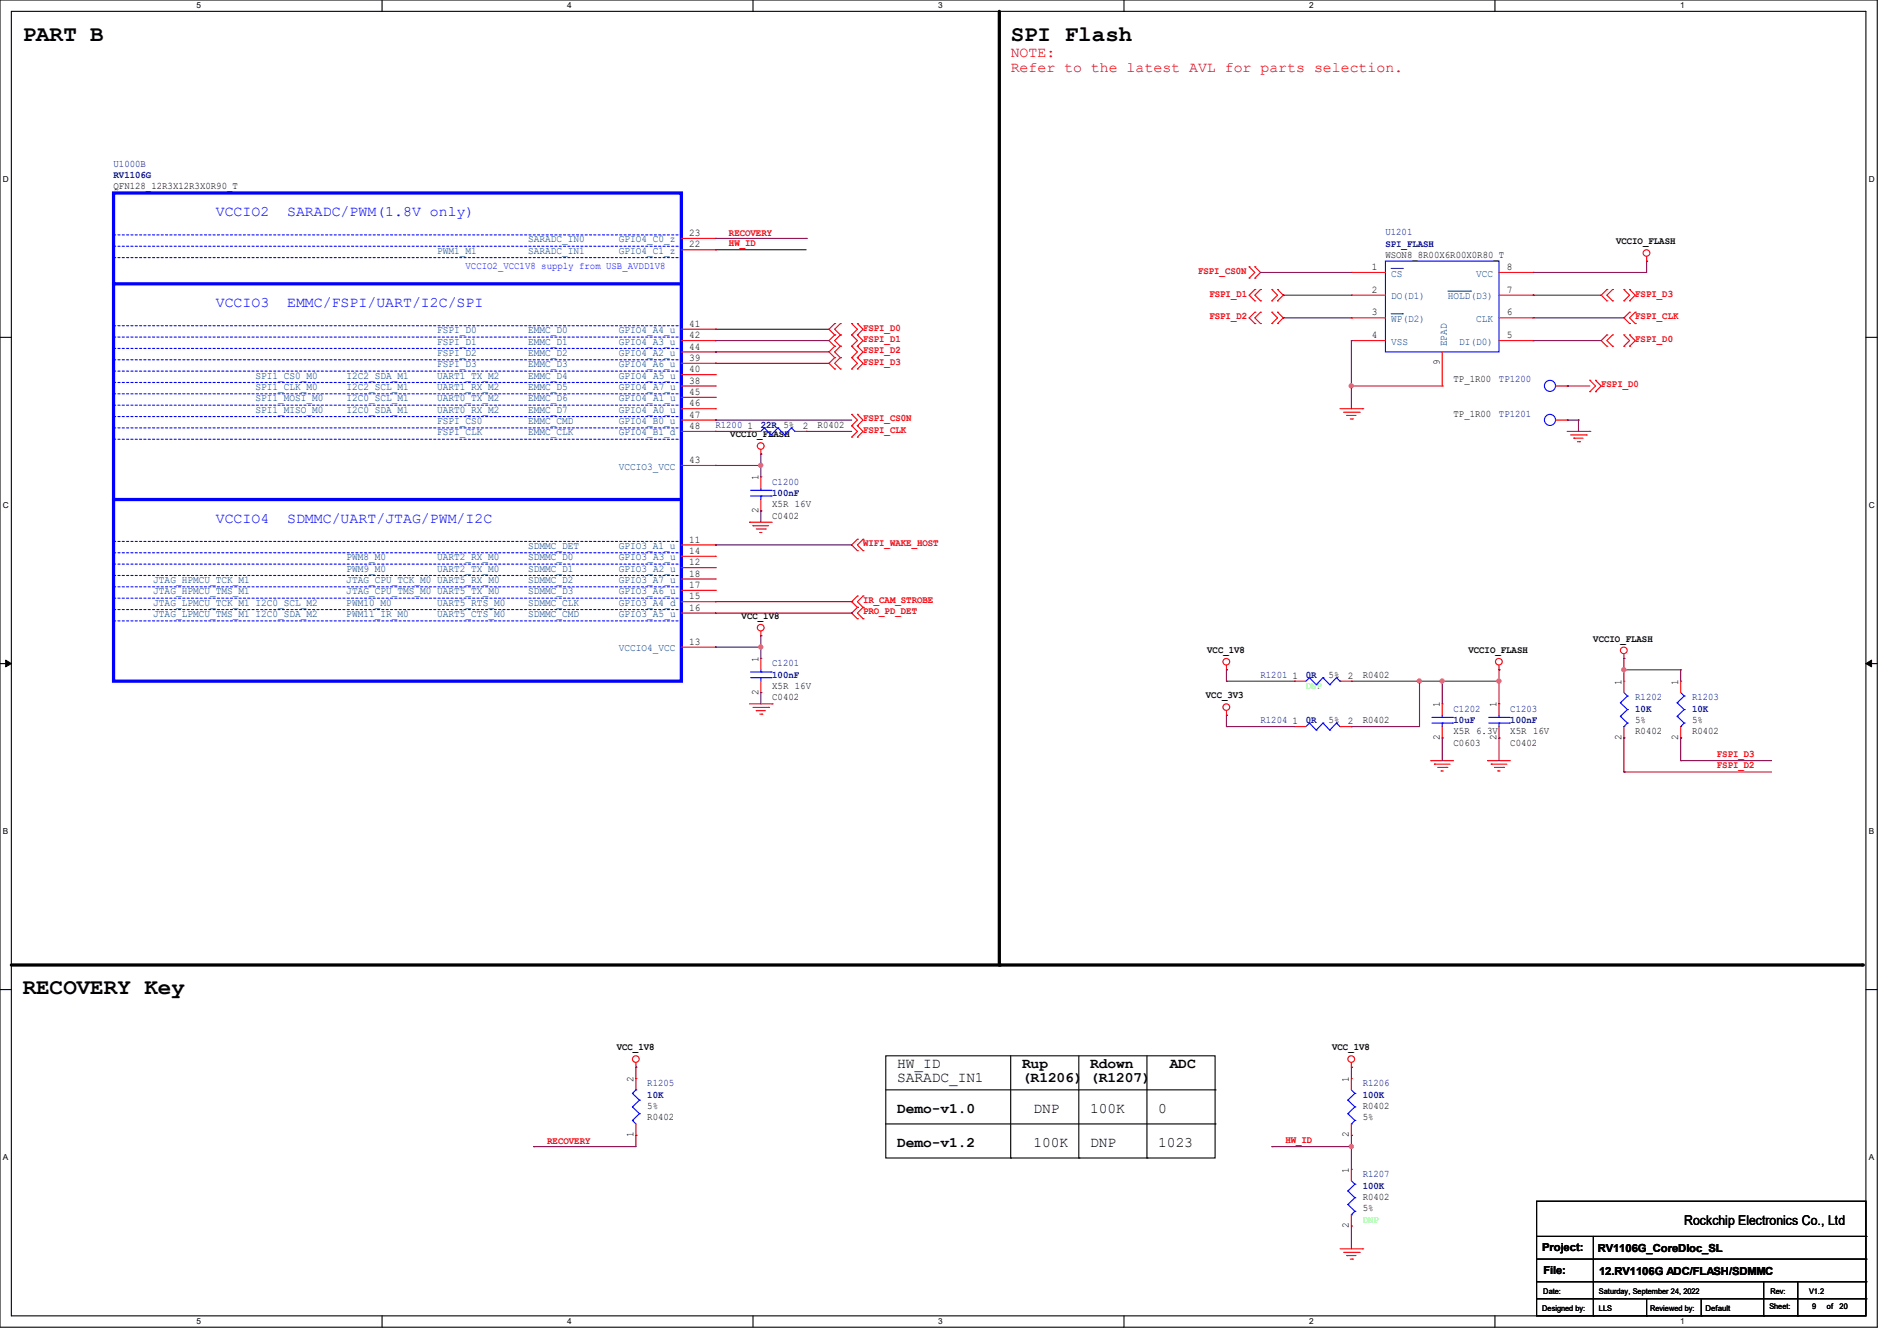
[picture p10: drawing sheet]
<svg xmlns="http://www.w3.org/2000/svg" width="297mm" height="210mm" viewBox="0 0 297 210" stroke-linecap="round" stroke-linejoin="round" font-family="sans-serif">
<path d="M0 0h293.9v207.9h-293.9zM1.8 1.8h290.3v204.3h-290.3z" fill="none" stroke="#000" stroke-width=".17"/>
<g fill="#fff">
<path d="M30.8 .2h.7v1.4h-.7z"/>
<path d="M30.8 206.2h.7v1.4h-.7z"/>
</g>
<path d="M59.8 0v1.8M59.8 206.1v1.8" fill="none" stroke="#000" stroke-width=".17"/>
<g fill="#fff">
<path d="M88.8 .2h.7v1.4h-.7z"/>
<path d="M88.8 206.2h.7v1.4h-.7z"/>
</g>
<path d="M117.9 0v1.8M117.9 206.1v1.8" fill="none" stroke="#000" stroke-width=".17"/>
<g fill="#fff">
<path d="M146.9 .2h.7v1.4h-.7z"/>
<path d="M146.9 206.2h.7v1.4h-.7z"/>
</g>
<path d="M176 0v1.8M176 206.1v1.8" fill="none" stroke="#000" stroke-width=".17"/>
<g fill="#fff">
<path d="M205 .2h.7v1.4h-.7z"/>
<path d="M205 206.2h.7v1.4h-.7z"/>
</g>
<path d="M234.1 0v1.8M234.1 206.1v1.8" fill="none" stroke="#000" stroke-width=".17"/>
<g fill="#fff">
<path d="M263.1 .2h.6v1.4h-.6z"/>
<path d="M263.1 206.2h.6v1.4h-.6z"/>
<path d="M.5 27.3h.9v1.4h-.9z"/>
<path d="M292.6 27.3h.9v1.4h-.9z"/>
<path d="M.5 78.4h.9v1.4h-.9z"/>
<path d="M292.6 78.4h.9v1.4h-.9z"/>
</g>
<path d="M0 52.8h1.8M292.1 52.8h1.8" fill="none" stroke="#000" stroke-width=".17"/>
<g fill="#fff">
<path d="M.5 129.5h.8v1.4h-.8z"/>
<path d="M292.6 129.5h.8v1.4h-.8z"/>
</g>
<path d="M0 103.9h1.8M292.1 103.9h1.8" fill="none" stroke="#000" stroke-width=".17"/>
<path d="M.9 103.4l.9 .5-.9 .5zM292.1 103.9l.9-.5v1z" fill="#000" stroke="#000" stroke-width=".16"/>
<g fill="#fff">
<path d="M.5 180.5h.8v1.4h-.8z"/>
<path d="M292.6 180.5h.8v1.4h-.8z"/>
</g>
<g fill="none" stroke="#000" stroke-width=".17">
<path d="M0 155h1.8M292.1 155h1.8M138.7 165.4h51.5v16h-51.5zM138.7 170.7h51.5M138.7 176h51.5M158.2 165.4v16M168.9 165.4v16M179.6 165.4v16M190.2 170.7h.1M190.2 176h.1M158.2 181.4h.1M168.9 181.4h.1"/>
<path d="M179.6 181.4h.1M240.6 188.1h51.5v18h-51.5zM240.6 193.6h51.5M240.6 197.2h51.5M249.5 193.6v12.5M292.1 193.6h.1M292.1 197.2h.1M240.6 200.7h51.5M240.6 203.4h51.5M249.5 206.1h.1M257.8 206.1h.1M257.8 203.4v2.7"/>
<path d="M266.4 206.1h.1M266.4 203.4v2.7M276.1 206.1h.1M276.1 200.7v5.4M281.5 206.1h.1M281.5 200.7v5.4M292.1 200.7h.1M292.1 203.4h.1"/>
</g>
<path d="M156.5 1.8v149.3M1.8 151.1h289.8" fill="none" stroke="#000" stroke-width=".51"/>
<g fill="#000">
<circle cx="156.5" cy="151.1" r=".25"/>
<circle cx="291.6" cy="151.1" r=".25"/>
</g>
<g fill="none" stroke="#f00" stroke-width=".17">
<path d="M130.7 50.7h.1M130.7 52.5h.1M130.7 54.2h.1M130.7 56h.1M130.7 57.8h.1M130.7 50.7l-.9 .9 .9 .9M130.7 56l-.9 .9 .9 .9M130.7 52.5l-.9 .8 .9 .9M130.7 54.2l-.9 .9 .9 .9M131.6 52.5h.1M131.6 50.7h.1M131.6 54.2h.1"/>
<path d="M131.6 56h.1M131.6 57.8h.1M131.6 50.7l-.9 .9 .9 .9M131.6 54.2l-.9 .9 .9 .9M131.6 52.5l-.9 .8 .9 .9M131.6 56l-.9 .9 .9 .9M133.3 52.5h.1M133.3 50.7h.1M133.3 54.2h.1M133.3 56h.1M133.3 57.8h.1M133.3 54.2l.9 .9-.9 .9"/>
<path d="M133.3 50.7l.9 .9-.9 .9M133.3 52.5l.9 .8-.9 .9M133.3 56l.9 .9-.9 .9M134.2 52.5h.1M134.2 50.7h.1M134.2 54.2h.1M134.2 56h.1M134.2 57.8h.1M134.2 50.7l.9 .9-.9 .9M134.2 52.5l.9 .8-.9 .9M134.2 54.2l.9 .9-.9 .9M134.2 56l.9 .9-.9 .9"/>
<path d="M195.6 41.8h.1M195.6 43.6h.1M195.6 41.8l.9 .9-.9 .9M196.5 45.3h.1M196.5 47.1h.1M196.5 48.9h.1M196.5 50.7h.1M196.5 43.6h.1M196.5 41.8h.1M196.5 41.8l.9 .9-.9 .9M196.5 45.3l-.9 .9 .9 .9M196.5 48.9l-.9 .9 .9 .9"/>
<path d="M197.4 45.3h.1M197.4 47.1h.1M197.4 48.9h.1M197.4 50.7h.1M197.4 48.9l-.9 .9 .9 .9M197.4 45.3l-.9 .9 .9 .9M199.1 45.3h.1M199.1 47.1h.1M199.1 48.9h.1M199.1 50.7h.1M199.1 45.3l.9 .9-.9 .9M199.1 48.9l.9 .9-.9 .9"/>
<path d="M200 47.1h.1M200 45.3h.1M200 50.7h.1M200 48.9h.1M200 45.3l.9 .9-.9 .9M200 48.9l.9 .9-.9 .9M248.9 59.6h.1M248.9 59.6l.9 .9-.9 .8M249.8 59.6h.1M249.8 59.6l.9 .9-.9 .8M251.6 45.3h.1M251.6 47.1h.1"/>
<path d="M251.6 52.5h.1M251.6 54.2h.1M251.6 45.3l-.9 .9 .9 .9M251.6 52.5l-.9 .8 .9 .9M252.5 47.1h.1M252.5 45.3h.1M252.5 54.2h.1M252.5 52.5h.1M252.5 45.3l-.9 .9 .9 .9M252.5 52.5l-.9 .8 .9 .9M254.3 47.1h.1M254.3 45.3h.1"/>
<path d="M254.3 54.2h.1M254.3 52.5h.1M254.3 45.3l.8 .9-.8 .9M254.3 52.5l.8 .8-.8 .9M255.1 47.1h.1M255.1 45.3h.1M255.1 54.2h.1M255.1 52.5h.1M255.1 48.9h.1M255.1 50.7h.1M255.1 48.9l-.8 .9 .8 .9M255.1 45.3l.9 .9-.9 .9"/>
<path d="M255.1 52.5l.9 .8-.9 .9M256 50.7h.1M256 48.9h.1M256 48.9l-.9 .9 .9 .9M257.8 40.9h.1M257.8 40.2v.7M119.1 71.1h.1M119.1 74.7h.1M119.1 70.4v.7M119.1 74.7v1.8M119.1 78.2v1.8M133.3 66.7h.1"/>
<path d="M133.3 64.9h.1M133.3 68.5h.1M133.3 64.9l.9 .9-.9 .9M133.3 66.7l.9 .9-.9 .9M134.2 66.7h.1M134.2 64.9h.1M134.2 68.5h.1M134.2 64.9l.9 .9-.9 .9M134.2 66.7l.9 .9-.9 .9M209.8 64h3.6M210.4 64.6h2.4M210.9 65.1h.1"/>
<path d="M210.9 65.1h1.4M211.4 65.6h.4M211.8 65.6h.1M212.8 64.6h.1M213.4 64h.1M245.4 67.6h3.5M245.9 68.1h2.5M246.4 68.6h.1M246.4 68.6h1.5M247 69.2h.3M247.3 69.2h.1M248.4 68.1h.1"/>
<path d="M248.9 67.6h.1M248.9 61.3h.1M249.8 61.3h.1M117.3 81.8h.1M117.3 81.8h3.6M117.9 82.3h.1M117.9 82.3h2.5M118.4 82.8h1.4M119 83.4h.1M119 83.4h.3M119.1 99.6h.1M119.1 80h.1"/>
<path d="M119.1 98.8v.8M119.8 82.8h.1M134.2 84.5h.1M134.2 86.2h.1M134.2 93.3h.1M134.2 95.1h.1M134.2 96.9h.1M134.2 84.5l-.9 .8 .9 .9M134.2 93.3l-.9 .9 .9 .9M134.2 95.1l-.9 .9 .9 .9M135.1 86.2h.1M135.1 84.5h.1"/>
<path d="M135.1 95.1h.1M135.1 93.3h.1M135.1 96.9h.1M135.1 84.5l-.9 .8 .9 .9M135.1 93.3l-.9 .9 .9 .9M135.1 95.1l-.9 .9 .9 .9M117.3 110.2h3.6M117.9 110.8h2.5M118.4 111.3h.1M118.4 111.3h1.4M119 111.8h.3M119.1 103.1h.1"/>
<path d="M119.1 108.5h.1M119.1 103.1v1.8M119.1 106.7v1.8M119.3 111.8h.1M120.4 110.8h.1M120.9 110.2h.1M192 104.9h.1M192 112h.1M192 104.2v.7M192 111.3v.7M224 119.1h.1M224 119.1h3.6"/>
<path d="M224.6 119.7h.1M224.6 119.7h2.4M225.8 110.2h.1M225.8 115.6h.1M225.8 110.2v1.8M225.8 113.8v1.8M232.9 119.1h.1M232.9 119.1h3.6M233.5 119.7h.1M233.5 119.7h2.4M234.7 104.9h.1M234.7 110.2h.1"/>
<path d="M234.7 115.6h.1M234.7 104.2v.7M234.7 110.2v1.8M234.7 113.8v1.8M254.3 103.1h.1M254.3 102.4v.7M225.1 120.2h1.4M225.6 120.7h.1M225.6 120.7h.4M226.5 120.2h.1M234 120.2h1.4M234.5 120.7h.1"/>
<path d="M234.5 120.7h.4M235.4 120.2h.1M99.6 167.1h.1M99.6 166.4v.7M211.6 167.1h.1M211.6 166.4v.7M209.8 195.6h3.6M210.4 196.1h2.4M210.9 196.6h.1M210.9 196.6h1.4M211.4 197.2h.4M211.8 197.2h.1"/>
<path d="M212.8 196.1h.1M213.4 195.6h.1"/>
<circle cx="257.8" cy="39.6" r=".52"/>
<circle cx="119.1" cy="69.8" r=".52"/>
<circle cx="119.1" cy="98.3" r=".52"/>
<circle cx="192" cy="110.7" r=".52"/>
<circle cx="192" cy="103.6" r=".52"/>
<circle cx="234.7" cy="103.6" r=".52"/>
<circle cx="254.2" cy="101.9" r=".52"/>
<circle cx="99.6" cy="165.9" r=".52"/>
<circle cx="211.6" cy="165.9" r=".52"/>
</g>
<g fill="none" stroke="#00f" stroke-width=".17">
<path d="M117.5 77.7h3.2M117.5 76.8h3.2M119.1 76.8h.1M119.1 77.7h.1M119.1 76.5v.3M119.1 77.7v.5M120.7 77.7h.1M120.7 76.8h.1M117.5 106.1h3.2M117.5 105.2h3.2M119.1 105.2h.1M119.1 106.1h.1"/>
<path d="M119.1 104.9v.3M119.1 106.1v.6M120.7 106.1h.1M120.7 105.2h.1M224.2 113.2h3.2M224.2 112.4h3.2M225.8 112.4h.1M225.8 113.2h.1M225.8 112v.4M225.8 113.2v.6M227.4 113.2h.1M227.4 112.4h.1"/>
<path d="M233.1 113.2h3.2M233.1 112.4h3.2M234.7 112.4h.1M234.7 113.2h.1M234.7 112v.4M234.7 113.2v.6M236.3 113.2h.1M236.3 112.4h.1"/>
</g>
<path d="M17.8 30.2h88.9v76.5h-88.9zM17.8 78.2h88.9" fill="none" stroke="#00f" stroke-width=".51"/>
<circle cx="17.8" cy="78.2" r=".25" fill="#00f"/>
<path d="M17.8 44.4h88.9" fill="none" stroke="#00f" stroke-width=".51"/>
<circle cx="17.8" cy="44.5" r=".25" fill="#00f"/>
<g fill="none" stroke="#00f" stroke-width=".17" stroke-dasharray=".3">
<path d="M17.8 36.8h88.9M17.8 38.6h88.9M106.7 36.8h.1M106.7 38.6h.1M17.8 40.3h88.9M17.8 51h88.9M17.8 52.8h88.9M17.8 54.6h88.9M17.8 56.3h88.9M17.8 58.1h88.9M17.8 59.9h88.9M106.7 40.3h.1"/>
<path d="M106.7 51h.1M106.7 52.8h.1M106.7 54.6h.1M106.7 56.3h.1M106.7 58.1h.1M106.7 59.9h.1M17.8 61.7h88.9M17.8 63.5h88.9M17.8 65.2h88.9M17.8 67h88.9M17.8 68.8h88.9M106.7 61.7h.1"/>
<path d="M106.7 63.5h.1M106.7 65.2h.1M106.7 67h.1M106.7 68.8h.1M17.8 84.8h88.9M17.8 86.6h88.9M17.8 88.3h88.9M17.8 90.1h88.9M17.8 91.9h88.9M17.8 93.7h88.9M17.8 95.5h88.9M17.8 97.2h88.9"/>
<path d="M106.7 84.8h.1M106.7 86.6h.1M106.7 88.3h.1M106.7 90.1h.1M106.7 91.9h.1M106.7 93.7h.1M106.7 95.5h.1M106.7 97.2h.1"/>
</g>
<g fill="none" stroke="#f00" stroke-width=".17">
<path d="M106.7 39.1h5.3M106.7 37.3h5.3M112 39.1h.1M112 37.3h.1M106.7 51.6h5.3M106.7 53.3h5.3M106.7 55.1h5.3M106.7 56.9h5.3M106.7 58.7h5.3M112 51.6h.1M112 53.3h.1M112 55.1h.1"/>
<path d="M112 56.9h.1M112 58.7h.1M211.6 42.7h.1M211.6 49.8h.1M211.6 53.3h.1M211.6 46.2h.1M211.6 53.3h5.3M211.6 42.7h5.3M211.6 49.8h5.3M211.6 46.2h5.3M225.8 55.1v5.4M234.7 53.3h5.3"/>
<path d="M234.7 42.7h5.3M234.7 49.8h5.3M234.7 46.2h5.3M240 42.7h.1M240 53.3h.1M240 49.8h.1M240 46.2h.1M106.7 60.5h5.3M106.7 62.2h5.3M106.7 64h5.3M106.7 65.8h5.3M106.7 67.6h5.3"/>
<path d="M106.7 72.9h5.3M112 60.5h.1M112 62.2h.1M112 64h.1M112 65.8h.1M112 67.6h.1M112 72.9h.1M117.3 67.6h.1M117.3 67.6h1.8M124.5 67.6h1.7M126.2 67.6h.1M225.8 60.5h.1"/>
<path d="M243.6 60.5h1.8M243.6 65.8h1.8M245.4 65.8h.1M245.4 60.5h.1M106.7 88.9h5.3M106.7 87.1h5.3M106.7 94.2h5.3M106.7 96h5.3M106.7 92.5h5.3M106.7 90.7h5.3M106.7 85.3h5.3M112 88.9h.1"/>
<path d="M112 87.1h.1M112 94.2h.1M112 96h.1M112 92.5h.1M112 90.7h.1M112 85.3h.1M106.7 101.3h5.3M112 101.3h.1M202.7 106.7h.1M202.7 113.8h.1M202.7 106.7h1.8M202.7 113.8h1.8"/>
<path d="M209.8 106.7h1.8M209.8 113.8h1.8M211.6 106.7h.1M211.6 113.8h.1M254.3 106.7h.1M254.3 115.6h.1M254.3 106.7v1.8M254.3 113.8v1.8M263.1 106.7h.1M263.1 115.6h.1M263.1 106.7v1.8M263.1 113.8v1.8"/>
<path d="M99.6 177.8h.1M99.6 168.9h.1M99.6 168.9v1.8M99.6 176v1.8M211.6 168.9h.1M211.6 177.8h.1M211.6 168.9v1.8M211.6 176v1.8M211.6 183.1h.1M211.6 192h.1M211.6 183.1v1.8M211.6 190.2v1.8"/>
</g>
<g fill="none" stroke="#00f" stroke-width=".17">
<path d="M216.9 40.9h17.8v14.2h-17.8zM119.7 67h.1M119.7 67l-.6 .6M119.7 67l1 1.1M120.7 68.1h.1M121.8 67h.1M121.8 67l-1.1 1.1M121.8 67l1.1 1.1M122.9 68.1h.1M123.9 67h.1M123.9 67l-1 1.1M123.9 67l.6 .6"/>
<path d="M124.5 67.6h.1M205 106.1h.1M205 113.2h.1M205 106.1l-.5 .6M205 106.1l1.1 1.1M205 113.2l-.5 .6M205 113.2l1.1 1.1M206.1 107.2h.1M206.1 114.3h.1M207.1 106.1h.1M207.1 113.2h.1M207.1 106.1l-1 1.1"/>
<path d="M207.1 106.1l1.1 1.1M207.1 113.2l-1 1.1M207.1 113.2l1.1 1.1M208.2 107.2h.1M208.2 114.3h.1M209.3 106.1h.1M209.3 113.2h.1M209.3 106.1l-1.1 1.1M209.3 106.1l.5 .6M209.3 113.2l-1.1 1.1M209.3 113.2l.5 .6M209.8 106.7h.1"/>
<path d="M209.8 113.8h.1M253.7 110.1h.1M253.7 112.2h.1M253.7 110.1l1.1 1M253.7 112.2l1.1 1M254.3 113.8h.1M254.3 108.5l.5 .5M254.8 109h.1M254.8 111.1h.1M254.8 113.2h.1M254.8 109l-1.1 1.1M254.8 111.1l-1.1 1.1"/>
<path d="M254.8 113.2l-.5 .6M262.6 110.1h.1M262.6 112.2h.1M262.6 110.1l1.1 1M262.6 112.2l1.1 1M263.1 113.8h.1M263.1 108.5l.6 .5M263.7 109h.1M263.7 111.1h.1M263.7 113.2h.1M263.7 109l-1.1 1.1M263.7 111.1l-1.1 1.1"/>
<path d="M263.7 113.2l-.6 .6M99 175.5h.1M99 173.4h.1M99 171.2h.1M99 175.5l.6 .5M99 173.4l1.1 1M99 171.2l1.1 1.1M99.6 170.7h.1M99.6 170.7l-.6 .5M100.1 174.4h.1M100.1 172.3h.1M100.1 174.4l-1.1 1.1"/>
<path d="M100.1 172.3l-1.1 1.1M211 172.3h.1M211 174.4h.1M211 172.3l1.1 1.1M211 174.4l1.1 1.1M211.6 176h.1M211.6 170.7l.5 .5M212.1 171.2h.1M212.1 173.4h.1M212.1 175.5h.1M212.1 171.2l-1.1 1.1M212.1 173.4l-1.1 1"/>
<path d="M212.1 175.5l-.5 .5M211 186.5h.1M211 188.6h.1M211 186.5l1.1 1.1M211 188.6l1.1 1.1M211.6 190.2h.1M211.6 184.9l.5 .6M212.1 185.5h.1M212.1 187.6h.1M212.1 189.7h.1M212.1 185.5l-1.1 1M212.1 187.6l-1.1 1"/>
<path d="M212.1 189.7l-.5 .5"/>
<circle cx="242.7" cy="60.4" r=".87"/>
<circle cx="242.7" cy="65.8" r=".87"/>
</g>
<path d="M217.8 42h1.8M217.8 49.1h1.8M219.6 42h.1M219.6 49.1h.1M226.7 45.6h3.6M230.3 45.6h.1" fill="none" stroke="#004080" stroke-width=".16"/>
<g fill="none" stroke="#800040" stroke-width=".17">
<path d="M112 39.1h.1M112 37.3h14.2M112 39.1h14.2M126.2 37.3h.1M112 51.6h.1M112 53.3h.1M112 55.1h.1M112 56.9h.1M112 53.3h17.8M112 51.6h17.8M112 55.1h17.8M112 56.9h17.8"/>
<path d="M197.4 42.7h.1M197.4 42.7h14.2M200.9 49.8h.1M200.9 46.2h.1M200.9 49.8h10.7M200.9 46.2h10.7M211.6 53.3h.1M211.6 53.3v10.7M240 46.2h.1M240 42.7h.1M240 53.3h.1M240 49.8h14.3"/>
<path d="M240 46.2h10.7M240 53.3h10.7M254.3 49.8h.1M257.8 40.9h.1M257.8 40.9v1.8h-17.8M112 67.6h.1M112 65.8h.1M112 72.9h.1M112 65.8h21.3M112 67.6h5.3M112 72.9h7.1M119.1 72.9h.1"/>
<path d="M119.1 71.1h.1M119.1 71.1v3.6M126.2 67.6h.1M126.2 67.6h7.1M211.6 60.5h.1M211.6 60.5h14.2M245.4 60.5h.1M245.4 65.8h.1M245.4 60.5h3.5M245.4 65.8h1.7M247.1 65.8h.1M247.1 65.8v1.8"/>
<path d="M112 85.3h.1M112 94.2h21.3M112 85.3h21.3M112 96h21.3M119.1 99.6h.1M119.1 80h.1M119.1 80v1.8M119.1 99.6v3.5M133.3 94.2h.1M133.3 96h.1M112 101.3h.1M112 101.3h7.1"/>
<path d="M119.1 101.3h.1M119.1 108.5h.1M119.1 108.5v1.7M192 112h.1M192 113.8h.1M192 106.7h.1M192 104.9h.1M192 104.9v1.8M192 112v1.8M192 113.8h10.7M192 106.7h10.7M211.6 113.8h.1"/>
<path d="M211.6 106.7h23.1M222.2 106.7h.1M222.2 106.7v7.1h-10.6M225.8 115.6h.1M225.8 106.7h.1M225.8 106.7v3.5M225.8 115.6v3.5M234.7 104.9h.1M234.7 106.7h.1M234.7 115.6h.1M234.7 104.9v5.3M234.7 115.6v3.5"/>
<path d="M254.3 104.9h.1M254.3 103.1h.1M254.3 115.6h.1M254.3 104.9h8.8M254.3 103.1v3.6M254.3 115.6v5.3M263.1 104.9h.1M263.1 119.1h.1M263.1 115.6h.1M263.1 104.9v1.8M263.1 115.6v3.5M263.1 119.1h14.3"/>
<path d="M254.3 120.9h.1M254.3 120.9h23.1M83.6 179.6h.1M99.6 167.1h.1M99.6 177.8h.1M99.6 177.8v1.8h-16M99.6 167.1v1.8M199.1 179.6h.1M199.1 179.6h12.5M211.6 167.1h.1M211.6 177.8h.1M211.6 179.6h.1"/>
<path d="M211.6 167.1v1.8M211.6 177.8v5.3M211.6 192h.1M211.6 192v3.6"/>
</g>
<g fill="#f0f" stroke="#f0f" stroke-width=".17">
<circle cx="211.6" cy="60.4" r=".32"/>
<circle cx="119.1" cy="101.3" r=".32"/>
<circle cx="119.1" cy="72.9" r=".32"/>
<circle cx="254.2" cy="104.9" r=".32"/>
<circle cx="222.2" cy="106.7" r=".32"/>
<circle cx="234.7" cy="106.7" r=".32"/>
<circle cx="225.8" cy="106.7" r=".32"/>
<circle cx="211.6" cy="179.6" r=".32"/>
</g>
<g font-size="3.5">
<text x="3.6" y="6.4">PART B</text>
<text x="158.2" y="6.4">SPI Flash</text>
<text x="3.6" y="155.7">RECOVERY Key</text>
</g>
<g font-size="2.3" fill="#f00">
<text x="158.2" y="9">NOTE:</text>
<text x="158.2" y="11.3">Refer to the latest AVL for parts selection.</text>
</g>
<g font-size="2.3" fill="#00f">
<text x="33.8" y="33.9">VCCIO2</text>
<text x="45" y="33.9">SARADC/PWM(1.8V only)</text>
<text x="33.8" y="48.1">VCCIO3</text>
<text x="45" y="48.1">EMMC/FSPI/UART/I2C/SPI</text>
<text x="33.8" y="81.9">VCCIO4</text>
<text x="45" y="81.9">SDMMC/UART/JTAG/PWM/I2C</text>
</g>
<g font-size="2.3">
<text x="140.5" y="167.2">HW_ID</text>
<text x="160" y="167.2">Rup</text>
<text x="170.7" y="167.2">Rdown</text>
<text x="183.1" y="167.2">ADC</text>
<text x="140.5" y="169.5">SARADC_IN1</text>
<text x="160" y="169.5">(R1206)</text>
<text x="170.7" y="169.5">(R1207)</text>
<text x="140.5" y="174.3">Demo-v1.0</text>
<text x="140.5" y="179.7">Demo-v1.2</text>
<text x="161.8" y="174.3">DNP</text>
<text x="161.8" y="179.7">100K</text>
<text x="170.7" y="179.7">DNP</text>
<text x="170.7" y="174.3">100K</text>
<text x="181.4" y="174.3">0</text>
<text x="181.4" y="179.7">1023</text>
</g>
<text font-size="2.1" x="263.7" y="191.9">Rockchip Electronics Co., Ltd</text>
<g font-size="1.7">
<text x="241.5" y="196">Project:</text>
<text x="250.1" y="196.1">RV1106G_CoreDloc_SL</text>
<text x="241.6" y="199.5">File:</text>
<text x="250.4" y="199.7">12.RV1106G ADC/FLASH/SDMMC</text>
</g>
<g font-size="1.6" fill="#000080">
<text x="17.8" y="26.1">U1000B</text>
<text x="17.8" y="27.9">RV1106G</text>
<text x="216.9" y="36.8">U1201</text>
<text x="216.9" y="38.6">SPI_FLASH</text>
<text x="234.7" y="59.9">TP1200</text>
<text x="234.7" y="65.2">TP1201</text>
<text x="112" y="67">R1200</text>
<text x="119.1" y="67.1">22R 5%</text>
<text x="120.9" y="75.9">C1200</text>
<text x="120.9" y="77.7">100nF</text>
<text x="120.9" y="104.3">C1201</text>
<text x="120.9" y="106.2">100nF</text>
<text x="197.4" y="106.1">R1201</text>
<text x="204.5" y="106.2">0R</text>
<text x="197.4" y="113.2">R1204</text>
<text x="204.5" y="113.3">0R</text>
<text x="227.6" y="111.5">C1202</text>
<text x="227.6" y="113.3">10uF</text>
<text x="236.5" y="111.5">C1203</text>
<text x="236.5" y="113.3">100nF</text>
<text x="256" y="109.7">R1202</text>
<text x="256" y="111.5">10K</text>
<text x="264.9" y="109.7">R1203</text>
<text x="264.9" y="111.5">10K</text>
<text x="101.3" y="170.1">R1205</text>
<text x="101.3" y="172">10K</text>
<text x="213.4" y="170.1">R1206</text>
<text x="213.4" y="172">100K</text>
<text x="213.4" y="184.4">R1207</text>
<text x="213.4" y="186.2">100K</text>
</g>
<g font-size="1.6">
<text x="17.8" y="29.7">QFN128_12R3X12R3X0R90_T</text>
<text x="107.9" y="38.7">22</text>
<text x="107.9" y="37">23</text>
<text x="216.9" y="40.3">WSON8_8R00X6R00X0R80_T</text>
<text x="253" y="38.3">VCCIO_FLASH</text>
<text x="214.8" y="42.3">1</text>
<text x="214.8" y="45.8">2</text>
<text x="235.9" y="42.3">8</text>
<text x="235.9" y="45.8">7</text>
<text x="107.9" y="51.2">41</text>
<text x="107.9" y="53">42</text>
<text x="214.8" y="49.4">3</text>
<text x="214.8" y="53">4</text>
<text x="235.9" y="53">5</text>
<text x="235.9" y="49.4">6</text>
<text x="107.9" y="54.7">44</text>
<text x="107.9" y="56.5">39</text>
<text x="107.9" y="58.3">40</text>
<text x="225.4" y="57.2" transform="rotate(-90 225.4 57.2)">9</text>
<text x="227.6" y="59.9">TP_1R00</text>
<text x="107.9" y="60.1">38</text>
<text x="107.9" y="61.8">45</text>
<text x="107.9" y="63.6">46</text>
<text x="107.9" y="65.4">47</text>
<text x="227.6" y="65.2">TP_1R00</text>
<text x="107.9" y="67.2">48</text>
<text x="114.3" y="68.5">VCCIO_FLASH</text>
<text x="117" y="67.2">1</text>
<text x="125.7" y="67.2">2</text>
<text x="128" y="67">R0402</text>
<text x="107.9" y="72.5">43</text>
<text x="118.7" y="75.2" transform="rotate(-90 118.7 75.2)">1</text>
<text x="118.7" y="80.3" transform="rotate(-90 118.7 80.3)">2</text>
<text x="120.9" y="81.2">C0402</text>
<text x="120.9" y="79.5">X5R 16V</text>
<text x="107.9" y="88.5">12</text>
<text x="107.9" y="86.7">14</text>
<text x="107.9" y="85">11</text>
<text x="107.9" y="93.9">15</text>
<text x="107.9" y="95.6">16</text>
<text x="107.9" y="92.1">17</text>
<text x="107.9" y="90.3">18</text>
<text x="107.9" y="101">13</text>
<text x="116.1" y="96.9">VCC_1V8</text>
<text x="249.5" y="100.5">VCCIO_FLASH</text>
<text x="118.7" y="103.7" transform="rotate(-90 118.7 103.7)">1</text>
<text x="120.9" y="107.9">X5R 16V</text>
<text x="189" y="102.3">VCC_1V8</text>
<text x="202.4" y="106.3">1</text>
<text x="208" y="106.1">5%</text>
<text x="211" y="106.3">2</text>
<text x="213.4" y="106.1">R0402</text>
<text x="229.9" y="102.3">VCCIO_FLASH</text>
<text x="253.9" y="107.2" transform="rotate(-90 253.9 107.2)">1</text>
<text x="262.8" y="107.2" transform="rotate(-90 262.8 107.2)">1</text>
<text x="118.7" y="108.8" transform="rotate(-90 118.7 108.8)">2</text>
<text x="120.9" y="109.7">C0402</text>
<text x="188.8" y="109.4">VCC_3V3</text>
<text x="202.4" y="113.4">1</text>
<text x="208" y="113.2">5%</text>
<text x="211" y="113.4">2</text>
<text x="213.4" y="113.2">R0402</text>
<text x="225.4" y="110.8" transform="rotate(-90 225.4 110.8)">1</text>
<text x="234.3" y="110.8" transform="rotate(-90 234.3 110.8)">1</text>
<text x="256" y="113.2">5%</text>
<text x="264.9" y="113.2">5%</text>
<text x="225.4" y="115.9" transform="rotate(-90 225.4 115.9)">2</text>
<text x="227.6" y="116.8">C0603</text>
<text x="227.6" y="115">X5R 6.3V</text>
<text x="234.3" y="115.9" transform="rotate(-90 234.3 115.9)">2</text>
<text x="236.5" y="116.8">C0402</text>
<text x="236.5" y="115">X5R 16V</text>
<text x="253.9" y="115.9" transform="rotate(-90 253.9 115.9)">2</text>
<text x="256" y="115">R0402</text>
<text x="262.8" y="115.9" transform="rotate(-90 262.8 115.9)">2</text>
<text x="264.9" y="115">R0402</text>
<text x="96.6" y="164.5">VCC_1V8</text>
<text x="208.6" y="164.5">VCC_1V8</text>
<text x="99.2" y="169.5" transform="rotate(-90 99.2 169.5)">2</text>
<text x="101.3" y="173.7">5%</text>
<text x="211.2" y="169.5" transform="rotate(-90 211.2 169.5)">1</text>
<text x="213.4" y="173.7">R0402</text>
<text x="99.2" y="178.1" transform="rotate(-90 99.2 178.1)">1</text>
<text x="101.3" y="175.5">R0402</text>
<text x="211.2" y="178.1" transform="rotate(-90 211.2 178.1)">2</text>
<text x="213.4" y="175.5">5%</text>
<text x="211.2" y="183.7" transform="rotate(-90 211.2 183.7)">1</text>
<text x="213.4" y="187.9">R0402</text>
<text x="213.4" y="189.7">5%</text>
<text x="211.2" y="192.4" transform="rotate(-90 211.2 192.4)">2</text>
</g>
<g font-size="1.6" fill="#004080">
<text x="68.5" y="39.8">PWM1_M1</text>
<text x="82.7" y="39.8">SARADC_IN1</text>
<text x="82.7" y="38">SARADC_IN0</text>
<text x="96.9" y="39.8">GPIO4_C1_z</text>
<text x="96.9" y="38">GPIO4_C0_z</text>
<text x="217.8" y="43.3">CS</text>
<text x="217.8" y="46.9">DO(D1)</text>
<text x="226.7" y="46.9">HOLD(D3)</text>
<text x="231.1" y="43.3">VCC</text>
<text x="68.5" y="52.2">FSPI_D0</text>
<text x="68.5" y="54">FSPI_D1</text>
<text x="82.7" y="52.2">EMMC_D0</text>
<text x="82.7" y="54">EMMC_D1</text>
<text x="96.9" y="52.2">GPIO4_A4_u</text>
<text x="96.9" y="54">GPIO4_A3_u</text>
<text x="217.8" y="50.4">WP(D2)</text>
<text x="217.8" y="54">VSS</text>
<text x="228.5" y="54">DI(D0)</text>
<text x="231.1" y="50.4">CLK</text>
<text x="40" y="59.3">SPI1_CS0_M0</text>
<text x="54.2" y="59.3">I2C2_SDA_M1</text>
<text x="68.4" y="59.3">UART1_TX_M2</text>
<text x="68.5" y="55.8">FSPI_D2</text>
<text x="68.5" y="57.5">FSPI_D3</text>
<text x="82.7" y="59.3">EMMC_D4</text>
<text x="82.7" y="55.8">EMMC_D2</text>
<text x="82.7" y="57.5">EMMC_D3</text>
<text x="96.9" y="55.8">GPIO4_A2_u</text>
<text x="96.9" y="57.5">GPIO4_A6_u</text>
<text x="96.9" y="59.3">GPIO4_A5_u</text>
<text x="226.5" y="54.2" transform="rotate(-90 226.5 54.2)">EPAD</text>
<text x="40" y="61.1">SPI1_CLK_M0</text>
<text x="40" y="62.9">SPI1_MOSI_M0</text>
<text x="40" y="64.6">SPI1_MISO_M0</text>
<text x="54.2" y="61.1">I2C2_SCL_M1</text>
<text x="54.2" y="62.9">I2C0_SCL_M1</text>
<text x="54.2" y="64.6">I2C0_SDA_M1</text>
<text x="68.4" y="61.1">UART1_RX_M2</text>
<text x="68.4" y="62.9">UART0_TX_M2</text>
<text x="68.4" y="64.6">UART0_RX_M2</text>
<text x="82.7" y="61.1">EMMC_D5</text>
<text x="82.7" y="62.9">EMMC_D6</text>
<text x="82.7" y="64.6">EMMC_D7</text>
<text x="96.9" y="61.1">GPIO4_A7_u</text>
<text x="96.9" y="62.9">GPIO4_A1_u</text>
<text x="96.9" y="64.6">GPIO4_A0_u</text>
<text x="68.5" y="66.4">FSPI_CS0</text>
<text x="68.5" y="68.2">FSPI_CLK</text>
<text x="82.7" y="66.4">EMMC_CMD</text>
<text x="82.7" y="68.2">EMMC_CLK</text>
<text x="96.9" y="66.4">GPIO4_B0_u</text>
<text x="96.9" y="68.2">GPIO4_B1_d</text>
<text x="96.9" y="73.5">VCCIO3_VCC</text>
<text x="54.2" y="89.5">PWM9_M0</text>
<text x="54.2" y="87.8">PWM8_M0</text>
<text x="68.5" y="89.5">UART2_TX_M0</text>
<text x="68.5" y="87.8">UART2_RX_M0</text>
<text x="82.7" y="89.5">SDMMC_D1</text>
<text x="82.7" y="87.8">SDMMC_D0</text>
<text x="82.7" y="86">SDMMC_DET</text>
<text x="96.9" y="89.5">GPIO3_A2_u</text>
<text x="96.9" y="87.8">GPIO3_A3_u</text>
<text x="96.9" y="86">GPIO3_A1_u</text>
<text x="24" y="94.9">JTAG_LPMCU_TCK_M1 I2C0_SCL_M2</text>
<text x="24" y="93.1">JTAG_HPMCU_TMS_M1</text>
<text x="24" y="91.3">JTAG_HPMCU_TCK_M1</text>
<text x="54.2" y="94.9">PWM10_M0</text>
<text x="54.2" y="93.1">JTAG_CPU_TMS_M0 UART5_TX_M0</text>
<text x="54.2" y="91.3">JTAG_CPU_TCK_M0 UART5_RX_M0</text>
<text x="68.4" y="94.9">UART5_RTS_M0</text>
<text x="82.7" y="94.9">SDMMC_CLK</text>
<text x="82.7" y="93.1">SDMMC_D3</text>
<text x="82.7" y="91.3">SDMMC_D2</text>
<text x="96.9" y="94.9">GPIO3_A4_d</text>
<text x="96.9" y="93.1">GPIO3_A6_u</text>
<text x="96.9" y="91.3">GPIO3_A7_u</text>
<text x="24" y="96.6">JTAG_LPMCU_TMS_M1 I2C0_SDA_M2</text>
<text x="54.2" y="96.6">PWM11_IR_M0</text>
<text x="68.4" y="96.6">UART5_CTS_M0</text>
<text x="82.7" y="96.6">SDMMC_CMD</text>
<text x="96.9" y="102">VCCIO4_VCC</text>
<text x="96.9" y="96.6">GPIO3_A5_u</text>
</g>
<g font-size="1.6" fill="#f00">
<text x="114.1" y="37">RECOVERY</text>
<text x="114.1" y="38.6">HW_ID</text>
<text x="187.6" y="42.9">FSPI_CS0N</text>
<text x="189.4" y="46.4">FSPI_D1</text>
<text x="256" y="46.4">FSPI_D3</text>
<text x="135.1" y="51.8">FSPI_D0</text>
<text x="135.1" y="53.5">FSPI_D1</text>
<text x="189.4" y="50">FSPI_D2</text>
<text x="256" y="53.5">FSPI_D0</text>
<text x="256" y="50">FSPI_CLK</text>
<text x="135.1" y="55.3">FSPI_D2</text>
<text x="135.1" y="57.1">FSPI_D3</text>
<text x="135.1" y="66">FSPI_CS0N</text>
<text x="250.7" y="60.7">FSPI_D0</text>
<text x="135.1" y="67.8">FSPI_CLK</text>
<text x="135.1" y="85.6">WIFI_WAKE_HOST</text>
<text x="135.1" y="94.4">IR_CAM_STROBE</text>
<text x="135.1" y="96.2">PRO_PD_DET</text>
<text x="268.8" y="118.6">FSPI_D3</text>
<text x="268.8" y="120.4">FSPI_D2</text>
<text x="85.7" y="179.2">RECOVERY</text>
<text x="201.2" y="179">HW_ID</text>
</g>
<text font-size="1.6" fill="#00f" x="72.9" y="42.1">VCCIO2_VCC1V8 supply from USB_AVDD1V8</text>
<g font-size="1.6" fill="#0f0">
<text x="204.5" y="107.9">DNP</text>
<text x="213.4" y="191.5">DNP</text>
</g>
<g font-size="1.3">
<text x="30.8" y="1.3">5</text>
<text x="88.8" y="1.3">4</text>
<text x="146.9" y="1.3">3</text>
<text x="205" y="1.3">2</text>
<text x="263.1" y="1.3">1</text>
<text x=".5" y="28.4">D</text>
<text x="292.6" y="28.4">D</text>
<text x=".5" y="79.5">C</text>
<text x="292.6" y="79.5">C</text>
<text x=".5" y="130.6">B</text>
<text x="292.6" y="130.6">B</text>
<text x=".5" y="181.7">A</text>
<text x="292.6" y="181.7">A</text>
<text x="30.8" y="207.4">5</text>
<text x="88.8" y="207.4">4</text>
<text x="146.9" y="207.4">3</text>
<text x="205" y="207.4">2</text>
<text x="263.1" y="207.4">1</text>
</g>
<g font-size="1.2">
<text x="241.6" y="202.6">Date:</text>
<text x="250.4" y="202.6">Saturday, September 24, 2022</text>
<text x="277.2" y="202.6">Rev:</text>
<text x="283.2" y="202.6">V1.2</text>
<text x="241.5" y="205.3">Designed by:</text>
<text x="250.4" y="205.3">LLS</text>
<text x="258.4" y="205.3">Reviewed by:</text>
<text x="267" y="205.3">Default</text>
<text x="277" y="205.1">Sheet:</text>
<text x="283.8" y="205.1">9</text>
<text x="286" y="205.1">of</text>
<text x="288" y="205.1">20</text>
</g>
</svg>
